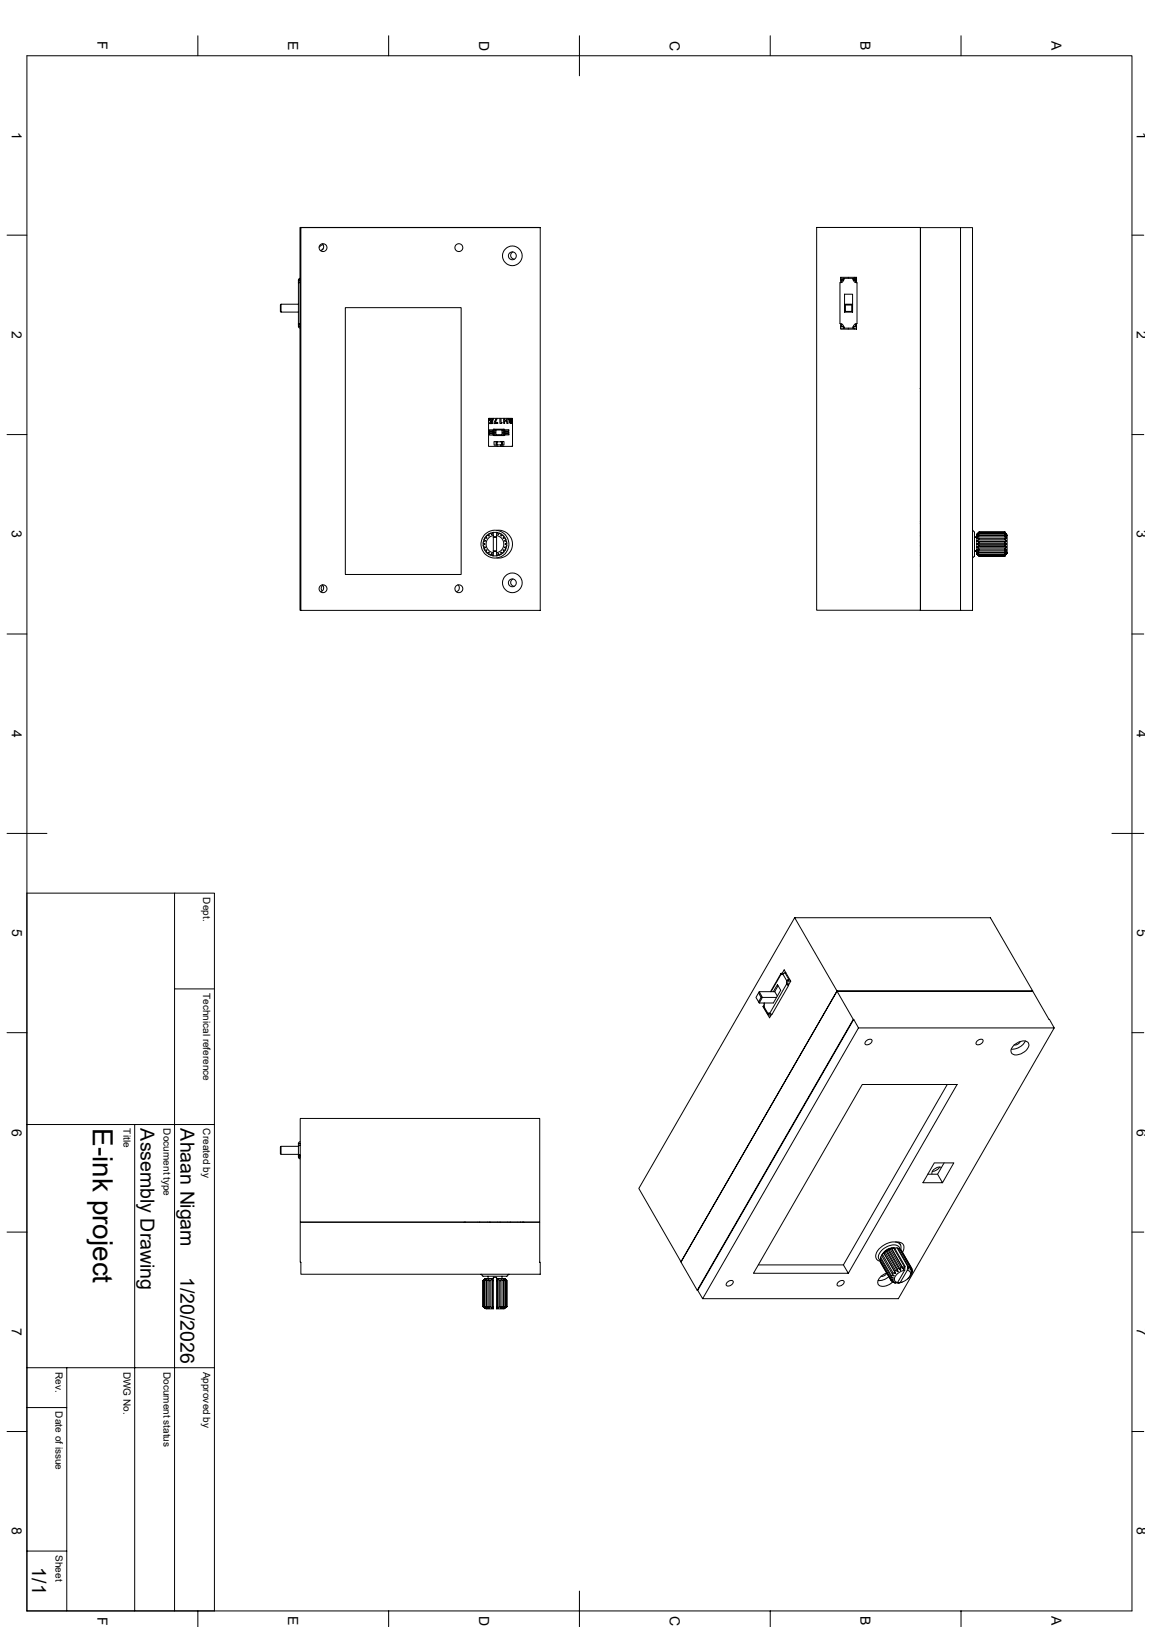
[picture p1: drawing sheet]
<svg xmlns="http://www.w3.org/2000/svg" width="297mm" height="420mm" viewBox="0 0 297 420" stroke-linecap="round" stroke-linejoin="round" font-family="sans-serif">
<g fill="none" stroke="#000" stroke-width=".26">
<path d="M6.9 14.4h285.2v401.4h-285.2zM51.1 9.2v5.2M100.3 9.2v5.2M149.5 9.2v10.4M198.8 9.2v5.2M248 9.2v5.2M77.6 58.8v98.8h61.8v-98.8h-61.9v98.8h.1M139.3 58.8l-61.8-.1v98.8M210.7 58.7h26.8v98.8h-26.8zM247.9 58.8h3.1v98.8h-3.1zM247.9 58.8h-10.4v98.8h10.4M1.8 60.7h5.1"/>
<path d="M72.5 78.5l-.2 .2v1.7l.2 .2v-2.1h4.5M77 72.3v12l.5 .4M77 72.3h.4M77.4 72.3l.1 .7-.5-.1h.4M77.5 71.8l-.3 .1-.2 .4M77.5 72.2l-.1 .1M83.1 62.9a1.01 1.01 0 0 1 .4 1 1.01 1.01 0 0 1-.8 .8M83.4 63.2l-1 .6M83.4 64.2l-.4 .4M89.1 79.4h29.9v68.9h-29.9zM132.3 65a1 1 0 0 0-.5 1.1 1 1 0 0 0 .9 .8M216.9 72.2h.8"/>
<path d="M216.9 71.8h.8v.4M216.9 73v-1.4h4.1v1.4M217.2 72.3v.6M217.7 72.3l-.3 .5-.7 .2v10.5l.5 .1M217.9 78.5h2.1l-.2 .2h-1.7zM218.1 78.7v1.7M218.9 71.6v.2M219.8 78.7v1.7l.2 .2v-4.7h-2.1v4.7M220.2 72.2h.8M220.2 71.8v.5h.8M220.2 71.8h-2.5v.5h-.8M220.2 71.8h.8"/>
<path d="M220.2 71.8v.4M220.2 72.3l.3 .5 .6 .2v10.5l-.4 .1M220.5 71.8h.1M220.5 72.3h.1M220.5 71.7l.4 .1M220.5 71.6v.2M220.6 71.8h.3M220.7 72.3h.1M220.8 72.3v.6M221 72.3h.1M292.1 60.7h3M72.5 80.6h4.5"/>
<path d="M77 83.6l.5-.1zM77 84.2h.4M77.4 83.6v.6M77.4 84.2l.1 .1M216.9 84.3h.8v.4M216.9 84.7h.8M216.9 84.2h.8v.5M216.9 83.6v1.4h4.1v-1.4M217.2 83.6v.6M217.2 83.7l.5 .5M218.9 84.7v.3M219.8 80.4h-1.7l-.2 .2h2.1"/>
<path d="M220.5 84.2v.1M220.5 84.7v.3M220.7 83.7l-.5 .5M220.8 83.6v.6M221 84.3h-.8v.4h.8M221 84.2h-.8v.5h-2.5M1.8 112.2h5.1M126.1 108h6.1v7.2h-6.1zM126.1 108.3v.5M126.2 111h1.2h-.2v.2l.2 .1h-1.2zM126.2 111.5h1.2h-.2v.2l.2 .1h-1.2zM126.2 112h1.2h-.2v.3h.2h-1.2z"/>
<path d="M126.4 108l-.1 .5 .6 .3-.1 .3h-.5v.2h.7l.2-.8-.2-.1a.22 .22 0 0 1-.4 0 .22 .22 0 0 1 .1-.3 .22 .22 0 0 1 .3 .1h.3v-.2M127.4 111.5h.1M127.4 112h.1M127.4 110.8v1.6h2.7M127.4 110.8l2.6 .1M127.4 110.8l.1 .1M127.5 112.4h-.1M127.5 110.9h2.5v1.5h-2.5zM127.7 112l.1 .1zM127.7 111.1l.1 .2zM127.7 111.5l.1 .2zM128 111h1.5v1.2h-1.5z"/>
<path d="M128 108l-.5 1.3h.9v-.2h-.6l.5-1.1M128 114h1.7v.9h-1.7zM128.3 114v.9M128.4 115.2h.1M128.4 114h-.9v.9h.9M129 108v1.3h.5l.1-.2h-.3v-1.1M129.1 114h.9v.9h-.9M129.2 115.2h.8M129.4 114v.9M129.7 111.1l.1 .2zM129.7 111.5l.1 .2zM129.7 111.9l.1 .2z"/>
<path d="M130 108v1.3h.2v-.6h.6v.6h.3v-1.3M130 112.4h.1M130.1 111.5h1.2v.3h-1.2l.2-.1v-.2zM130.1 111l1.2-.1v.4h-1.2M130.1 112.3h.2v-.3h-.2h1.3v.3h-1.2M130.1 111h.2v.2h-.2M130.1 110.8v1.6M130.2 108v.5h.6v-.5M131.4 108l-.1 .3 .3 .3-.1 .5 .7 .2M131.6 108.1l.4-.1v.5l-.3-.1zM131.8 108.7h.2v.4l-.3-.1zM132.3 114.9l-.2 .3"/>
<path d="M237.5 100.3h.1M237.5 101h.1M237.5 100.2h.1M292.1 112.2h3M124.9 139.2l.4 .5-.6 .1M124.9 139.2a3.1 3.1 0 0 1 5-.9 3.1 3.1 0 0 1-1 5M124.9 139.2l-.2 1M125.4 138.4l.2 .5h-.5M126.2 137.8v.6l-.5-.3M127.1 137.4l-.1 .6-.5-.4M127.3 138.7h.8M127.3 138.6h.8"/>
<path d="M127.3 137.4v5.3M127.3 138.2a2.28 2.28 0 0 0-1.9 2.3 2.28 2.28 0 0 0 1.9 2.2M128.1 138.2a2.27 2.27 0 0 1 1.9 2.3 2.27 2.27 0 0 1-1.9 2.2M128.1 137.4v5.3M128.2 136.9a3.6 3.6 0 0 1 4 3.6 3.6 3.6 0 0 1-4 3.5M128.4 137.4l.1 .6 .4-.4M129.3 137.8l-.1 .6 .6-.3M130 138.4l-.2 .5h.6M130.6 139.2l-.4 .5 .6 .1M237.5 138.3h.1M237.5 138.2h.1M237.5 137.6h.1"/>
<path d="M237.5 137.4h.1M237.5 140h.1M237.5 134.5v.1M237.5 135v.1M251 136.8l.5 .6v6.2l-.5 .5M251.5 138.6l.6 .1h-.3M252.1 138.4v2M252.1 137.9v.4M252.6 137.4l-.5 .5M252.6 137.4l-.5 .6 .5-.4M252.6 138.1l-.5 .3M252.6 137.8l-.5 .6"/>
<path d="M252.6 138.4l-.5 .5h.5M252.6 139.8l-.5-.1h7.6l-.4 .1M252.6 139.2l-.5 .5M252.6 137.4h6.7M259.3 137.4l.2 .3a1.21 1.21 0 0 1 .4 1.4v3.6M259.3 139.8v.4M259.3 139.8h-6.7v.4h6.7M259.3 138.9v.3M259.3 138.9h-6.7v.3h6.7M259.3 138.1v.3M259.3 138.1h-6.7v.3h6.7M259.3 137.6v.2"/>
<path d="M259.3 137.6h-6.7v.2h6.7M259.3 137.4h-6.7h6.7M259.3 137.4l.4 .6-.4-.4M259.3 137.8l.4 .6-.4-.3M259.3 138.4l.4 .5h-.4M259.3 139.2l.4 .5M259.3 137.4h.1M83.1 151a1.01 1.01 0 0 1 .4 1 1.01 1.01 0 0 1-.8 .7M83.3 151l-.4 .8 .2 .7M118.2 151a1.01 1.01 0 0 1 .3 1 1.01 1.01 0 0 1-.8 .7M124.7 140.8l.2 .9M124.7 140.2v.6"/>
<path d="M124.7 140.2l.5 .3-.5 .3M124.7 141.1l.6 .1-.4 .5M124.9 141.7l.5 .8M125.1 142l.5-.1-.2 .6M125.4 142.5l.3 .2M125.7 142.7l.8 .6M125.7 142.7l.5-.2v.6M126.5 143.3l1.2 .2 1.2-.2M126.5 143.3l.5-.4 .1 .6M127.3 142.2h.8M127.3 142.3h.8M127.3 142.7v.8"/>
<path d="M128.1 142.7v.8M128.9 143.3l-.4-.4-.1 .6M129.8 142.7l-.6-.2 .1 .6M130.4 142l-.6-.1 .2 .6M130.8 141.1l-.6 .1 .4 .5M130.8 140.2l-.5 .3 .5 .3M132.3 149.5a1 1 0 0 0-.5 1.1 1 1 0 0 0 .9 .8M237.5 142.7h.1M237.5 145.8h.1M237.5 146.3h.1M237.5 142.5h.1M237.5 140.9h.1"/>
<path d="M237.5 140.8h.1M237.5 143.3h.1M237.5 143.5h.1M237.5 140.1h.1M251.8 142.2h.3h-.6M252.1 143l.5 .5M252.1 141.9l.5 .6M252.1 141.9l.5 .1M252.1 142.9l.5 .6M252.1 142.9l.5 .4M252.1 142v.9M252.1 140.5v1.4"/>
<path d="M252.1 142.9v.1M252.6 140.8l-.5-.3h7.6l-.4 .3M252.6 140.2l-.5 .3M252.6 141.7l-.5-.5h7.6l-.4 .5M252.6 141.1l-.5 .1M252.6 142.7l-.5-.2 .5 .6M259.3 143.5h-6.7h6.7M259.3 143.1v.2M259.3 143.1h-6.7v.2h6.7M259.3 142.5v.2M259.3 142.5h-6.7v.2h6.7M259.3 141.7v.3"/>
<path d="M259.3 141.7h-6.7v.3h6.7M259.3 140.8v.3M259.3 140.8h-6.7v.3h6.7M259.3 140.2l.4 .3M259.3 141.1l.4 .1M259.3 142l.4-.1-.4 .6M259.3 142.7l.4-.2-.4 .6M259.3 143.3l.4-.4-.4 .6M259.3 143.5h.1M259.9 142.7l-.6 .8h-6.7M259.9 142.7l-.6 .8M259.9 142.7h.1"/>
<path d="M1.8 163.7h5.1M292.1 163.7h3M1.8 215.1h10.3M286.9 215.1h8.2M6.9 230.5h48.4v185.3M45 230.5v185.3M205.1 236.9l-40.3 69.9 11 18.9M45 255.3h10.3M195.7 256.3l-.6 1.2 .6 1.1M195.9 256l.8 1.5h-.3l-.7-1.2zM195.9 256h4M196.4 257.5l-.7 1.1 .2 .3 .8-1.4h3.7"/>
<path d="M197.1 259.9l1 1.9M197.1 259.9l1.1 1.7M197.2 258.9v.2M197.2 259.8h-.3l1.7 2.9 .5-.9M197.2 259.1l-.1 .8M197.2 259.2l-.3 .6M197.3 258.9l-.1 .2M199.6 256l1-1.8 .9 1.4-1.9 3.3h-3.7M199.9 256l.7 1.1M200.8 254.5l-.9 1.5M201.5 251.3l-2.7 4.7M201.5 251.5h.4"/>
<path d="M201.5 251.5l.1-.3 .3 .3M201.5 251.5l-2.5 4.5M201.8 251.4l.6-1 1.6 2.9-.5 1M201.8 251.5h.1M201.9 251.5h.1M202 251.5h-.4M202 251.5l1 1.7M202.6 251.1l-.6 .4M202.6 251.1l1 1.8M202.7 251.1h-.1M203 254l.5 .4M203 254h.3"/>
<path d="M203 254l-4.4 7.6 .2 .1 .4 .1 4.3-7.4M203 253.2v.8M203 253.2h.4M203.2 253h.1M203.3 254.1l.2 .3M203.3 254v.1M203.4 253.2l-.1 .8M203.4 254.3h.1M203.5 253.2l.5 .2M203.6 254l-.3 .1M203.6 252.9h.2M203.6 252.9l-.6 .3"/>
<path d="M203.6 252.9l-.2 .3M266.5 255.8h-50.5l-10.9-18.9h50.5l10.8 19M1.8 266.6h5.1M198.2 261.6l.1 .4 .2-.3M198.2 261.6h.3M198.4 262l.5 .2M198.5 261.6v.1M198.5 261.7l.6 .2M220.2 263.1l-4.2-7.2h50.5l5.5 9.4-40.2 69.9h-50.5l-1.3-2.1 40.3-70 1.2 2.2-40.2 69.9M220.3 263.1l-40.3 70M221.5 265.3h50.5M223.5 268.7a.92 .92 0 0 1 1.5-.1 1.22 1.22 0 0 1-1.8 .9z"/>
<path d="M244.4 280l-26.8 46.5h-21.9M252.1 268.7a.92 .92 0 0 1 1.6-.1 1.22 1.22 0 0 1-1.8 .9zM261.7 269.8a3.3 3.3 0 0 1 3.5-.8 1.74 1.74 0 0 1-.9 2.5 2.54 2.54 0 0 1-3.3 .3l-.1-1zM263.3 268.8a1.45 1.45 0 0 1-1.6 .9M264.6 268.7a3.9 3.9 0 0 1-3.7 2.1M292.1 266.6h3M6.9 290.3h48.4M34.8 290.3v125.5M72.5 295.9v2.1l-.2-.2v-1.7zM72.5 295.9h4.5M72.5 298h4.5M77 295.2v3.5"/>
<path d="M77 295.7h.5zM77 295.2h.4M77.4 295.2v.5M77.4 298.7h-.4l.5 .4M77.5 298.2h-.5h.4l.1 .5M77.5 295.1l-.1 .1M77.5 294.7l-.4 .2-.1 .3M77.5 288.7h61.8v26.8h-61.8zM1.8 318.1h5.1M77.5 315.5h61.8l.1 13.4h-61.8v-3.1h-.1zM119.8 315.5h.1M119.9 315.5h.1"/>
<path d="M120.1 315.5h.1M123.1 315.5h.1M123.8 315.5h.1M125.8 315.5h.1M126.4 315.5h.1M128.4 315.5h.1M129 315.5h.1M131 315.5h.1M131.7 315.5h.1M133.6 315.5h.1M134.3 315.5h.1M134.9 315.5h.1"/>
<path d="M135 315.5h.1M135.2 315.5h.1M241.9 303.1l1.3 2.2 2.9-5.1h-5l-2.9 5.1h5M242.4 301.3a2.49 2.49 0 0 1-1.8 1.1M243 301.4a1.92 1.92 0 0 0-2.5 1.7M243.6 300.2l-1.7 2.9h-2.5M292.1 318.1h3M124.1 328.9l.5 .5h6.2l.5-.5M124.7 337.3l.7 .6h1.9v-.6M124.7 330.6v6.7zM124.7 330.6v6.7M124.7 337.3h.1"/>
<path d="M124.7 337.3l.6 .4-.4-.4M124.9 337.3h.2M124.9 337.3v-6.7h.2v6.7M125.1 337.3l.5 .4-.2-.4M125.1 330.6l.5-.6-.2 .6M125.3 330l-.6 .6M125.3 330l-.4 .6M125.3 330h.9M125.4 337.3h.3M125.4 337.3v-6.7h.3v6.7M125.7 337.3l.5 .4v-.4M125.9 329.4v.6"/>
<path d="M126.2 337.3h.3M126.2 337.3v-6.7h.3v6.7M126.2 330l-.5 .6M126.2 330v.6M126.2 330h1.1M126.5 330.6l.5-.6v7.7l-.5-.4M127 330l.1 .6M127.1 337.3h.2M127.1 337.3v-6.7h.2v6.7M127.1 337.3l-.1 .4M127.3 330v-.3h.8v.3M127.3 330v.6"/>
<path d="M128.1 337.3v.5a2.99 2.99 0 0 0 2.3-.2l.4-.3M128.1 337.3h.3M128.1 337.3v-6.7h.3v6.7M128.1 330v.6M128.1 330h1.7M128.4 330.6l.1-.6v7.7l-.1-.4M128.5 330l.4 .6M128.9 337.3h.4M128.9 337.3v-6.7h.4v6.7M128.9 337.3l-.4 .4M129.3 337.3l-.1 .4 .6-.4M129.3 330.6l-.1-.6 .6 .6"/>
<path d="M129.5 329.4v.6M129.8 337.3h.2M129.8 337.3v-6.7h.2v6.7M129.8 330l.2 .6M129.8 330l.6 .6M129.8 330h.5l.5 .6M130 337.3l-.2 .4 .6-.4M130.4 337.3h.2M130.4 337.3v-6.7h.2v6.7M130.6 337.3l-.4 .4 .6-.4M130.6 330.6l-.4-.6 .6 .6M130.8 337.3v-6.7v6.7"/>
<path d="M130.8 337.3h.1M175.7 325.7l40.3-69.8-40.3 69.9 4.2 7.3M187.7 331a.92 .92 0 0 1 1.5-.1 1.22 1.22 0 0 1-1.8 .9zM216.3 331a.92 .92 0 0 1 1.5-.1 1.22 1.22 0 0 1-1.8 .9zM217.6 326.5l1.3 2.2 28.1-48.7h-24.5l-28.1 48.7h24.5M227.1 325.4l2.7 4.8M227.2 324.8l2.7 4.7M227.2 325.8h.1M227.2 324.9l-.1 .3 2.7 4.7h.7l-.6-.4M227.2 324.5l2.8 4.8M227.3 324.5l-.1 .3M227.6 323.9l-.4 .6"/>
<path d="M227.6 323.9l-.1 .2 2.8 4.7M227.8 323.8l-.3 .3M228 323.4l3.1 5.4-.6-.2-2.8-4.8zM228 323.4h.1M228 323.4l-.4 .5M228.1 323.4l2.7 4.8M228.3 323.2l.3-.3 3.1 5.4-.6-.3M228.3 323.2l2.8 4.8M228.4 323.2l-.3 .2M228.6 322.9l.3-.1 2.7 4.8M228.6 322.9l-.6 .4M228.8 328.6a2.59 2.59 0 0 0-2.2 3 2.73 2.73 0 0 0 3.7-.6"/>
<path d="M228.9 328.7a1.5 1.5 0 0 1-1.6 .7M229.2 322.7l-.3 .2M229.3 322.5l3.1 5.4-.5-.5-2.7-4.7zM229.3 322.5l-.7 .4M229.4 329.6a3.8 3.8 0 0 1-2.8 .9M229.7 322.4l2.8 4.8-.1 .7M229.8 330.2l.7 .2-.6 .1 .8 .3-.4 .1M229.8 329.9v.3M230 329.3l-.1 .2M230 322.3l-.3 .2M230 322.2l.8-.1 2.8 4.8M230 322.2l3.1 5.4z"/>
<path d="M230 322.2l-.7 .3 .4-.1M230.1 330.7l.2 .2M230.3 328.8l.4 .6-.7-.1M230.3 330.9l.2 .1M230.3 322.2a2.87 2.87 0 0 0-2.5 1.4M230.5 328.6l-.2 .2M230.5 331h.7h-.4M230.6 322.2l2.7 4.7-.2 .7M230.6 322.2h-.6M230.8 322.2h-.2M230.8 328.2l.3 .6M230.9 322.4h.1"/>
<path d="M230.9 322.4l.2-.3h.4l2.7 4.8-.1 1-1.8 3.2M231.1 320.6a1.65 1.65 0 0 1 2.2 1.6l-.4 1.1M231.1 328l-.3 .2M231.5 322.2l2.9 4.7M231.6 327.6l.1 .7M231.6 331.1l-.7 .1M231.6 331l.1 .2M231.7 322.2l.4 .1M231.9 327.4l-.3 .2M231.9 320.6l.5 .8M232 322.3l.2 .2a1.8 1.8 0 0 0-2.7-.9 3.7 3.7 0 0 0-2.8 3l.4 .8v-.2M232.1 322.3l2.7 4.8"/>
<path d="M232.3 331.1l-.6 .1M232.3 322.4l2.7 4.8-.1 .7 .3-.5-2.7-4.7M232.4 322.6l.1 .1M232.4 322.6a1.45 1.45 0 0 0-1.6-2 5.1 5.1 0 0 0-4.8 3.5v.3a1.36 1.36 0 0 0 1.2 1.2l2.8 5M232.5 322.7v.1M232.5 331l-.8 .2M232.6 322.7l2.7 4.8M232.7 327.1l-.3 .1M232.8 331h-.2M233.5 327.9a2.87 2.87 0 0 0-2.7 2.5l.3 .4 .5 .2M233.5 326.9h-.2M233.6 326.9l-.1 1-1.9 3.2"/>
<path d="M234.1 327.9a1.04 1.04 0 0 1 .9 .8 1.04 1.04 0 0 1-.5 1.1l-1 .8-1.2 .4M234.2 326.9h.2M234.4 329.9v.1M234.4 326.9v.7l.4-.5M234.4 330l-.2 .2M234.7 327.1l.2 .1M234.8 329.5l-.4 .4M235 329.3l-.2 .2M235 329.2v.1M235.2 327.4l.1 .2M235.3 328.6l-.4 .8 .1-.1M235.4 327.6l-.3 .7 .4-.3-.2-.3"/>
<path d="M235.4 328v.2M235.5 328.2l-.4 .6 .3-.2-.1-.1M6.9 353.1h48.4M17.2 353.1v62.7M1.8 369.5h5.1M6.9 363.3h10.3M292.1 369.5h3M6.9 400.4h10.3M51.1 415.8v4.1M100.3 415.8v4.1M149.5 410.7v9.2M198.8 415.8v4.1"/>
<path d="M248 415.8v4.1"/>
<circle cx="83.4" cy="63.9" r="1.02"/>
<circle cx="118.4" cy="63.9" r="1.02"/>
<circle cx="132.2" cy="66" r="2.53"/>
<circle cx="132.2" cy="66" r="1.02"/>
<circle cx="83.4" cy="152" r="1.02"/>
<circle cx="118.4" cy="152" r="1.02"/>
<circle cx="127.7" cy="140.5" r="3.6"/>
<circle cx="132.2" cy="150.5" r="2.53"/>
<circle cx="132.2" cy="150.4" r="1.02"/>
</g>
<text font-size="7.2" x="23.9" y="291.3" transform="rotate(90 23.9 291.3)">E-ink project</text>
<g font-size="5">
<text x="36.3" y="291.3" transform="rotate(90 36.3 291.3)">Assembly Drawing</text>
<text x="46.6" y="291.3" transform="rotate(90 46.6 291.3)">Ahaan Nigam</text>
<text x="46.6" y="329.6" transform="rotate(90 46.6 329.6)">1/20/2026</text>
<text x="8.3" y="404.6" transform="rotate(90 8.3 404.6)">1/1</text>
</g>
<g font-size="3.6">
<text x="25.1" y="10.7" transform="rotate(90 25.1 10.7)">F</text>
<text x="74.4" y="10.6" transform="rotate(90 74.4 10.6)">E</text>
<text x="123.6" y="10.5" transform="rotate(90 123.6 10.5)">D</text>
<text x="172.8" y="10.5" transform="rotate(90 172.8 10.5)">C</text>
<text x="222.1" y="10.6" transform="rotate(90 222.1 10.6)">B</text>
<text x="271.3" y="10.6" transform="rotate(90 271.3 10.6)">A</text>
<text x="3.1" y="34" transform="rotate(90 3.1 34)">1</text>
<text x="293.4" y="34" transform="rotate(90 293.4 34)">1</text>
<text x="3.1" y="85.4" transform="rotate(90 3.1 85.4)">2</text>
<text x="293.4" y="85.4" transform="rotate(90 293.4 85.4)">2</text>
<text x="3.1" y="136.9" transform="rotate(90 3.1 136.9)">3</text>
<text x="293.4" y="136.9" transform="rotate(90 293.4 136.9)">3</text>
<text x="3.1" y="188.4" transform="rotate(90 3.1 188.4)">4</text>
<text x="293.4" y="188.4" transform="rotate(90 293.4 188.4)">4</text>
<text x="3.1" y="239.9" transform="rotate(90 3.1 239.9)">5</text>
<text x="293.4" y="239.9" transform="rotate(90 293.4 239.9)">5</text>
<text x="3.1" y="291.3" transform="rotate(90 3.1 291.3)">6</text>
<text x="293.4" y="291.3" transform="rotate(90 293.4 291.3)">6</text>
<text x="3.1" y="342.8" transform="rotate(90 3.1 342.8)">7</text>
<text x="293.4" y="342.8" transform="rotate(90 293.4 342.8)">7</text>
<text x="3.1" y="394.3" transform="rotate(90 3.1 394.3)">8</text>
<text x="293.4" y="394.3" transform="rotate(90 293.4 394.3)">8</text>
<text x="25.1" y="417.3" transform="rotate(90 25.1 417.3)">F</text>
<text x="74.4" y="417.2" transform="rotate(90 74.4 417.2)">E</text>
<text x="123.6" y="417.1" transform="rotate(90 123.6 417.1)">D</text>
<text x="172.8" y="417.1" transform="rotate(90 172.8 417.1)">C</text>
<text x="222.1" y="417.2" transform="rotate(90 222.1 417.2)">B</text>
<text x="271.3" y="417.2" transform="rotate(90 271.3 417.2)">A</text>
</g>
<g font-size="2.6">
<text x="52.5" y="231.6" transform="rotate(90 52.5 231.6)">Dept.</text>
<text x="52.5" y="256.3" transform="rotate(90 52.5 256.3)">Technical reference</text>
<text x="31.9" y="291.3" transform="rotate(90 31.9 291.3)">Title</text>
<text x="42.2" y="291.3" transform="rotate(90 42.2 291.3)">Document type</text>
<text x="52.5" y="291.3" transform="rotate(90 52.5 291.3)">Created by</text>
<text x="14.4" y="354.1" transform="rotate(90 14.4 354.1)">Rev.</text>
<text x="31.9" y="354.1" transform="rotate(90 31.9 354.1)">DWG No.</text>
<text x="42.2" y="354.1" transform="rotate(90 42.2 354.1)">Document status</text>
<text x="52.5" y="354.1" transform="rotate(90 52.5 354.1)">Approved by</text>
<text x="14.4" y="364.4" transform="rotate(90 14.4 364.4)">Date of issue</text>
<text x="14.4" y="401.4" transform="rotate(90 14.4 401.4)">Sheet</text>
</g>
</svg>
